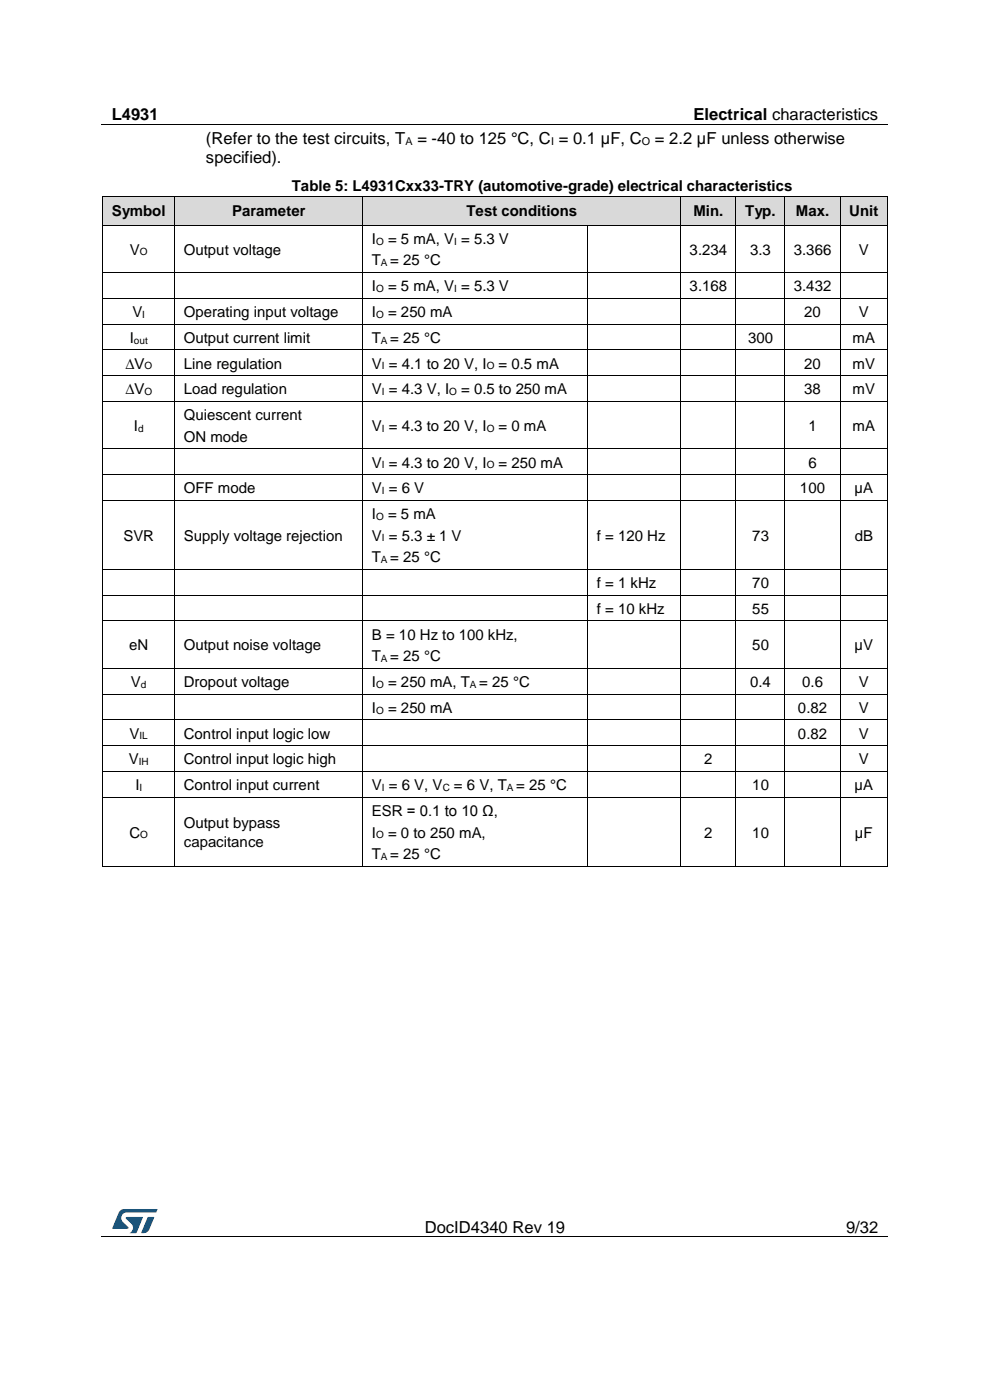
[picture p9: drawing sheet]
<svg xmlns="http://www.w3.org/2000/svg" width="210mm" height="297mm" viewBox="0 0 210 297" stroke-linecap="round" stroke-linejoin="round" font-family="sans-serif">
<path d="M21.5 26.5h166.8M21.5 262.4h166.8" fill="none" stroke="#000" stroke-width=".21"/>
<g fill="#000">
<path d="M104.6 26.4h.2v.1h-.2z" fill-rule="evenodd"/>
<path d="M61.6 262.3h.1v.2h-.1z" fill-rule="evenodd"/>
<path d="M148 262.3h.2v.2h-.2z" fill-rule="evenodd"/>
</g>
<g fill="#005288">
<path d="M25.4 256.9l.6-.4h.4l7 .1-.3 .6h-6.2a1.26 1.26 0 0 0-1.2 1.1 1.26 1.26 0 0 0 .8 1.4l.7 .6v.3l-3.4 .1z"/>
<path d="M31.4 258.2l1.3 .1-1 2.5a1.32 1.32 0 0 1-1.7 .7z"/>
<path d="M26.7 258.2l3.6 .1-1.4 3.3h-1.4a1.35 1.35 0 0 0 .7-1.2 1.35 1.35 0 0 0-.8-1.2l-.7-.6z"/>
</g>
<g fill="#d9d9d9">
<path d="M21.9 41.7h15.2v6h-15.2z" fill-rule="evenodd"/>
<path d="M23.7 41.7h11.5v6h-11.5z" fill-rule="evenodd"/>
<path d="M37.1 41.7h39.8v6h-39.8z" fill-rule="evenodd"/>
<path d="M39 41.7h36.1v6h-36.1z" fill-rule="evenodd"/>
<path d="M77 41.7h67.3v6h-67.3z" fill-rule="evenodd"/>
<path d="M78.9 41.7h63.6v6h-63.6z" fill-rule="evenodd"/>
<path d="M144.4 41.7h11.7v6h-11.7z" fill-rule="evenodd"/>
<path d="M146.3 41.7h8v6h-8z" fill-rule="evenodd"/>
<path d="M156.2 41.7h10.3v6h-10.3z" fill-rule="evenodd"/>
<path d="M158.1 41.7h6.5v6h-6.5z" fill-rule="evenodd"/>
<path d="M166.5 41.7h11.8v6h-11.8z" fill-rule="evenodd"/>
<path d="M168.4 41.7h8v6h-8z" fill-rule="evenodd"/>
<path d="M178.3 41.7h9.9v6h-9.9z" fill-rule="evenodd"/>
<path d="M180.2 41.7h6.2v6h-6.2z" fill-rule="evenodd"/>
</g>
<g fill="#000">
<path d="M21.7 47.7h.2v.1h-.2z" fill-rule="evenodd"/>
<path d="M21.7 47.7h.2v.1h-.2z" fill-rule="evenodd"/>
<path d="M21.7 57.7h.2v.2h-.2z" fill-rule="evenodd"/>
<path d="M21.7 41.6l.1 .1z" fill-rule="evenodd"/>
<path d="M21.7 41.6l.1 .1z" fill-rule="evenodd"/>
<path d="M21.9 47.7h.1v.1h-.1z" fill-rule="evenodd"/>
<path d="M37 47.7h.2v.1h-.2z" fill-rule="evenodd"/>
<path d="M37 57.7h.2v.2h-.2z" fill-rule="evenodd"/>
<path d="M37 41.6l.1 .1z" fill-rule="evenodd"/>
<path d="M37.2 47.7h.1v.1h-.1z" fill-rule="evenodd"/>
<path d="M76.9 47.7h.1v.1h-.1z" fill-rule="evenodd"/>
<path d="M76.9 57.7h.1v.2h-.1z" fill-rule="evenodd"/>
<path d="M76.9 41.6l.1 .1z" fill-rule="evenodd"/>
<path d="M77 47.7h.2v.1h-.2z" fill-rule="evenodd"/>
<path d="M124.6 47.7h.2v.1h-.2z" fill-rule="evenodd"/>
<path d="M124.6 57.7h.2v.2h-.2z" fill-rule="evenodd"/>
<path d="M144.3 47.7h.2v.1h-.2z" fill-rule="evenodd"/>
<path d="M144.3 57.7h.2v.2h-.2z" fill-rule="evenodd"/>
<path d="M144.3 41.6l.1 .1z" fill-rule="evenodd"/>
<path d="M144.5 47.7h.1v.1h-.1z" fill-rule="evenodd"/>
<path d="M156 47.7h.2v.1h-.2z" fill-rule="evenodd"/>
<path d="M156 57.7h.2v.2h-.2z" fill-rule="evenodd"/>
<path d="M156.1 41.6l.1 .1z" fill-rule="evenodd"/>
<path d="M156.2 47.7h.2v.1h-.2z" fill-rule="evenodd"/>
<path d="M166.4 47.7h.2v.1h-.2z" fill-rule="evenodd"/>
<path d="M166.4 57.7h.2v.2h-.2z" fill-rule="evenodd"/>
<path d="M166.4 41.6l.1 .1z" fill-rule="evenodd"/>
<path d="M166.6 47.7h.1v.1h-.1z" fill-rule="evenodd"/>
<path d="M178.2 47.7h.2v.1h-.2z" fill-rule="evenodd"/>
<path d="M178.2 57.7h.2v.2h-.2z" fill-rule="evenodd"/>
<path d="M178.2 41.6l.1 .1z" fill-rule="evenodd"/>
<path d="M178.4 47.7h.1v.1h-.1z" fill-rule="evenodd"/>
<path d="M188.2 47.7h.1v.1h-.1z" fill-rule="evenodd"/>
<path d="M188.2 47.7h.1v.1h-.1z" fill-rule="evenodd"/>
<path d="M188.2 57.7h.1v.2h-.1z" fill-rule="evenodd"/>
<path d="M188.2 41.6l.1 .1z" fill-rule="evenodd"/>
<path d="M188.2 41.6l.1 .1z" fill-rule="evenodd"/>
<path d="M21.7 63.2h.2v.1h-.2z" fill-rule="evenodd"/>
<path d="M21.7 68.7h.2v.1h-.2z" fill-rule="evenodd"/>
<path d="M21.7 74.1h.2v.2h-.2z" fill-rule="evenodd"/>
<path d="M21.7 79.6h.2v.2h-.2z" fill-rule="evenodd"/>
<path d="M37 63.2h.2v.1h-.2z" fill-rule="evenodd"/>
<path d="M37 68.7h.2v.1h-.2z" fill-rule="evenodd"/>
<path d="M37 74.1h.2v.2h-.2z" fill-rule="evenodd"/>
<path d="M37 79.6h.2v.2h-.2z" fill-rule="evenodd"/>
<path d="M76.9 63.2h.1v.1h-.1z" fill-rule="evenodd"/>
<path d="M76.9 68.7h.1v.1h-.1z" fill-rule="evenodd"/>
<path d="M76.9 74.1h.1v.2h-.1z" fill-rule="evenodd"/>
<path d="M76.9 79.6h.1v.2h-.1z" fill-rule="evenodd"/>
<path d="M124.6 63.2h.2v.1h-.2z" fill-rule="evenodd"/>
<path d="M124.6 68.7h.2v.1h-.2z" fill-rule="evenodd"/>
<path d="M124.6 74.1h.2v.2h-.2z" fill-rule="evenodd"/>
<path d="M124.6 79.6h.2v.2h-.2z" fill-rule="evenodd"/>
<path d="M144.3 63.2h.2v.1h-.2z" fill-rule="evenodd"/>
<path d="M144.3 68.7h.2v.1h-.2z" fill-rule="evenodd"/>
<path d="M144.3 74.1h.2v.2h-.2z" fill-rule="evenodd"/>
<path d="M144.3 79.6h.2v.2h-.2z" fill-rule="evenodd"/>
<path d="M156 63.2h.2v.1h-.2z" fill-rule="evenodd"/>
<path d="M156 68.7h.2v.1h-.2z" fill-rule="evenodd"/>
<path d="M156 74.1h.2v.2h-.2z" fill-rule="evenodd"/>
<path d="M156 79.6h.2v.2h-.2z" fill-rule="evenodd"/>
<path d="M166.4 63.2h.2v.1h-.2z" fill-rule="evenodd"/>
<path d="M166.4 68.7h.2v.1h-.2z" fill-rule="evenodd"/>
<path d="M166.4 74.1h.2v.2h-.2z" fill-rule="evenodd"/>
<path d="M166.4 79.6h.2v.2h-.2z" fill-rule="evenodd"/>
<path d="M178.2 63.2h.2v.1h-.2z" fill-rule="evenodd"/>
<path d="M178.2 68.7h.2v.1h-.2z" fill-rule="evenodd"/>
<path d="M178.2 74.1h.2v.2h-.2z" fill-rule="evenodd"/>
<path d="M178.2 79.6h.2v.2h-.2z" fill-rule="evenodd"/>
<path d="M188.2 63.2h.1v.1h-.1z" fill-rule="evenodd"/>
<path d="M188.2 68.7h.1v.1h-.1z" fill-rule="evenodd"/>
<path d="M188.2 74.1h.1v.2h-.1z" fill-rule="evenodd"/>
<path d="M188.2 79.6h.1v.2h-.1z" fill-rule="evenodd"/>
<path d="M21.7 85.1h.2v.1h-.2z" fill-rule="evenodd"/>
<path d="M21.7 95.1h.2v.2h-.2z" fill-rule="evenodd"/>
<path d="M37 85.1h.2v.1h-.2z" fill-rule="evenodd"/>
<path d="M37 95.1h.2v.2h-.2z" fill-rule="evenodd"/>
<path d="M76.9 85.1h.1v.1h-.1z" fill-rule="evenodd"/>
<path d="M76.9 95.1h.1v.2h-.1z" fill-rule="evenodd"/>
<path d="M124.6 85.1h.2v.1h-.2z" fill-rule="evenodd"/>
<path d="M124.6 95.1h.2v.2h-.2z" fill-rule="evenodd"/>
<path d="M144.3 85.1h.2v.1h-.2z" fill-rule="evenodd"/>
<path d="M144.3 95.1h.2v.2h-.2z" fill-rule="evenodd"/>
<path d="M156 85.1h.2v.1h-.2z" fill-rule="evenodd"/>
<path d="M156 95.1h.2v.2h-.2z" fill-rule="evenodd"/>
<path d="M166.4 85.1h.2v.1h-.2z" fill-rule="evenodd"/>
<path d="M166.4 95.1h.2v.2h-.2z" fill-rule="evenodd"/>
<path d="M178.2 85.1h.2v.1h-.2z" fill-rule="evenodd"/>
<path d="M178.2 95.1h.2v.2h-.2z" fill-rule="evenodd"/>
<path d="M188.2 85.1h.1v.1h-.1z" fill-rule="evenodd"/>
<path d="M188.2 95.1h.1v.2h-.1z" fill-rule="evenodd"/>
<path d="M21.7 100.6h.2v.2h-.2z" fill-rule="evenodd"/>
<path d="M21.7 106.1h.2v.1h-.2z" fill-rule="evenodd"/>
<path d="M37 100.6h.2v.2h-.2z" fill-rule="evenodd"/>
<path d="M37 106.1h.2v.1h-.2z" fill-rule="evenodd"/>
<path d="M76.9 100.6h.1v.2h-.1z" fill-rule="evenodd"/>
<path d="M76.9 106.1h.1v.1h-.1z" fill-rule="evenodd"/>
<path d="M124.6 100.6h.2v.2h-.2z" fill-rule="evenodd"/>
<path d="M124.6 106.1h.2v.1h-.2z" fill-rule="evenodd"/>
<path d="M144.3 100.6h.2v.2h-.2z" fill-rule="evenodd"/>
<path d="M144.3 106.1h.2v.1h-.2z" fill-rule="evenodd"/>
<path d="M156 100.6h.2v.2h-.2z" fill-rule="evenodd"/>
<path d="M156 106.1h.2v.1h-.2z" fill-rule="evenodd"/>
<path d="M166.4 100.6h.2v.2h-.2z" fill-rule="evenodd"/>
<path d="M166.4 106.1h.2v.1h-.2z" fill-rule="evenodd"/>
<path d="M178.2 100.6h.2v.2h-.2z" fill-rule="evenodd"/>
<path d="M178.2 106.1h.2v.1h-.2z" fill-rule="evenodd"/>
<path d="M188.2 100.6h.1v.2h-.1z" fill-rule="evenodd"/>
<path d="M188.2 106.1h.1v.1h-.1z" fill-rule="evenodd"/>
<path d="M21.7 120.7h.2v.2h-.2z" fill-rule="evenodd"/>
<path d="M21.7 126.2h.2v.1h-.2z" fill-rule="evenodd"/>
<path d="M21.7 131.6h.2v.2h-.2z" fill-rule="evenodd"/>
<path d="M37 120.7h.2v.2h-.2z" fill-rule="evenodd"/>
<path d="M37 126.2h.2v.1h-.2z" fill-rule="evenodd"/>
<path d="M37 131.6h.2v.2h-.2z" fill-rule="evenodd"/>
<path d="M76.9 120.7h.1v.2h-.1z" fill-rule="evenodd"/>
<path d="M76.9 126.2h.1v.1h-.1z" fill-rule="evenodd"/>
<path d="M76.9 131.6h.1v.2h-.1z" fill-rule="evenodd"/>
<path d="M124.6 120.7h.2v.2h-.2z" fill-rule="evenodd"/>
<path d="M124.6 126.2h.2v.1h-.2z" fill-rule="evenodd"/>
<path d="M124.6 131.6h.2v.2h-.2z" fill-rule="evenodd"/>
<path d="M144.3 120.7h.2v.2h-.2z" fill-rule="evenodd"/>
<path d="M144.3 126.2h.2v.1h-.2z" fill-rule="evenodd"/>
<path d="M144.3 131.6h.2v.2h-.2z" fill-rule="evenodd"/>
<path d="M156 120.7h.2v.2h-.2z" fill-rule="evenodd"/>
<path d="M156 126.2h.2v.1h-.2z" fill-rule="evenodd"/>
<path d="M156 131.6h.2v.2h-.2z" fill-rule="evenodd"/>
<path d="M166.4 120.7h.2v.2h-.2z" fill-rule="evenodd"/>
<path d="M166.4 126.2h.2v.1h-.2z" fill-rule="evenodd"/>
<path d="M166.4 131.6h.2v.2h-.2z" fill-rule="evenodd"/>
<path d="M178.2 120.7h.2v.2h-.2z" fill-rule="evenodd"/>
<path d="M178.2 126.2h.2v.1h-.2z" fill-rule="evenodd"/>
<path d="M178.2 131.6h.2v.2h-.2z" fill-rule="evenodd"/>
<path d="M188.2 120.7h.1v.2h-.1z" fill-rule="evenodd"/>
<path d="M188.2 126.2h.1v.1h-.1z" fill-rule="evenodd"/>
<path d="M188.2 131.6h.1v.2h-.1z" fill-rule="evenodd"/>
<path d="M21.7 141.7h.2v.2h-.2z" fill-rule="evenodd"/>
<path d="M21.7 147.2h.2v.1h-.2z" fill-rule="evenodd"/>
<path d="M21.7 152.6h.2v.2h-.2z" fill-rule="evenodd"/>
<path d="M21.7 158.1h.2v.2h-.2z" fill-rule="evenodd"/>
<path d="M37 141.7h.2v.2h-.2z" fill-rule="evenodd"/>
<path d="M37 147.2h.2v.1h-.2z" fill-rule="evenodd"/>
<path d="M37 152.6h.2v.2h-.2z" fill-rule="evenodd"/>
<path d="M37 158.1h.2v.2h-.2z" fill-rule="evenodd"/>
<path d="M76.9 141.7h.1v.2h-.1z" fill-rule="evenodd"/>
<path d="M76.9 147.2h.1v.1h-.1z" fill-rule="evenodd"/>
<path d="M76.9 152.6h.1v.2h-.1z" fill-rule="evenodd"/>
<path d="M76.9 158.1h.1v.2h-.1z" fill-rule="evenodd"/>
<path d="M124.6 141.7h.2v.2h-.2z" fill-rule="evenodd"/>
<path d="M124.6 147.2h.2v.1h-.2z" fill-rule="evenodd"/>
<path d="M124.6 152.6h.2v.2h-.2z" fill-rule="evenodd"/>
<path d="M124.6 158.1h.2v.2h-.2z" fill-rule="evenodd"/>
<path d="M144.3 141.7h.2v.2h-.2z" fill-rule="evenodd"/>
<path d="M144.3 147.2h.2v.1h-.2z" fill-rule="evenodd"/>
<path d="M144.3 152.6h.2v.2h-.2z" fill-rule="evenodd"/>
<path d="M144.3 158.1h.2v.2h-.2z" fill-rule="evenodd"/>
<path d="M156 141.7h.2v.2h-.2z" fill-rule="evenodd"/>
<path d="M156 147.2h.2v.1h-.2z" fill-rule="evenodd"/>
<path d="M156 152.6h.2v.2h-.2z" fill-rule="evenodd"/>
<path d="M156 158.1h.2v.2h-.2z" fill-rule="evenodd"/>
<path d="M166.4 141.7h.2v.2h-.2z" fill-rule="evenodd"/>
<path d="M166.4 147.2h.2v.1h-.2z" fill-rule="evenodd"/>
<path d="M166.4 152.6h.2v.2h-.2z" fill-rule="evenodd"/>
<path d="M166.4 158.1h.2v.2h-.2z" fill-rule="evenodd"/>
<path d="M178.2 141.7h.2v.2h-.2z" fill-rule="evenodd"/>
<path d="M178.2 147.2h.2v.1h-.2z" fill-rule="evenodd"/>
<path d="M178.2 152.6h.2v.2h-.2z" fill-rule="evenodd"/>
<path d="M178.2 158.1h.2v.2h-.2z" fill-rule="evenodd"/>
<path d="M188.2 141.7h.1v.2h-.1z" fill-rule="evenodd"/>
<path d="M188.2 147.2h.1v.1h-.1z" fill-rule="evenodd"/>
<path d="M188.2 152.6h.1v.2h-.1z" fill-rule="evenodd"/>
<path d="M188.2 158.1h.1v.2h-.1z" fill-rule="evenodd"/>
<path d="M21.7 163.6h.2v.1h-.2z" fill-rule="evenodd"/>
<path d="M21.7 169h.2v.2h-.2z" fill-rule="evenodd"/>
<path d="M37 163.6h.2v.1h-.2z" fill-rule="evenodd"/>
<path d="M37 169h.2v.2h-.2z" fill-rule="evenodd"/>
<path d="M76.9 163.6h.1v.1h-.1z" fill-rule="evenodd"/>
<path d="M76.9 169h.1v.2h-.1z" fill-rule="evenodd"/>
<path d="M124.6 163.6h.2v.1h-.2z" fill-rule="evenodd"/>
<path d="M124.6 169h.2v.2h-.2z" fill-rule="evenodd"/>
<path d="M144.3 163.6h.2v.1h-.2z" fill-rule="evenodd"/>
<path d="M144.3 169h.2v.2h-.2z" fill-rule="evenodd"/>
<path d="M156 163.6h.2v.1h-.2z" fill-rule="evenodd"/>
<path d="M156 169h.2v.2h-.2z" fill-rule="evenodd"/>
<path d="M166.4 163.6h.2v.1h-.2z" fill-rule="evenodd"/>
<path d="M166.4 169h.2v.2h-.2z" fill-rule="evenodd"/>
<path d="M178.2 163.6h.2v.1h-.2z" fill-rule="evenodd"/>
<path d="M178.2 169h.2v.2h-.2z" fill-rule="evenodd"/>
<path d="M188.2 163.6h.1v.1h-.1z" fill-rule="evenodd"/>
<path d="M188.2 169h.1v.2h-.1z" fill-rule="evenodd"/>
<path d="M21.7 183.7h.2v.1h-.2z" fill-rule="evenodd"/>
<path d="M21.7 183.7h.2v.1h-.2z" fill-rule="evenodd"/>
<path d="M37 183.7h.2v.1h-.2z" fill-rule="evenodd"/>
<path d="M76.9 183.7h.1v.1h-.1z" fill-rule="evenodd"/>
<path d="M124.6 183.7h.2v.1h-.2z" fill-rule="evenodd"/>
<path d="M144.3 183.7h.2v.1h-.2z" fill-rule="evenodd"/>
<path d="M156 183.7h.2v.1h-.2z" fill-rule="evenodd"/>
<path d="M166.4 183.7h.2v.1h-.2z" fill-rule="evenodd"/>
<path d="M178.2 183.7h.2v.1h-.2z" fill-rule="evenodd"/>
<path d="M188.2 183.7h.1v.1h-.1z" fill-rule="evenodd"/>
<path d="M188.2 183.7h.1v.1h-.1z" fill-rule="evenodd"/>
</g>
<g fill="none" stroke="#000" stroke-width=".21">
<path d="M21.8 41.7v6M21.8 47.8v9.9M21.8 57.9v5.3M21.8 41.6h15.3M21.9 57.8h15.1M22 47.8h15M37.1 41.7v6M37.1 47.8v9.9M37.1 57.9v5.3M37.1 41.6h39.8M37.2 57.8h39.6M37.3 47.8h39.5"/>
<path d="M76.9 41.7v6M76.9 47.8v9.9M76.9 57.9v5.3M77 41.6h67.3M77 57.8h47.6M77.2 47.8h47.4M124.7 47.8v9.9M124.7 57.9v5.3M124.8 47.8h19.5M124.8 57.8h19.5M144.4 41.7v6M144.4 47.8v9.9"/>
<path d="M144.4 57.9v5.3M144.4 41.6h11.7M144.5 57.8h11.5M144.6 47.8h11.4M156.1 47.8v9.9M156.1 57.9v5.3M156.1 41.7v6M156.2 41.6h10.2M156.2 57.8h10.2M156.4 47.8h10M166.5 41.7v6M166.5 47.8v9.9"/>
<path d="M166.5 57.9v5.3M166.5 41.6h11.7M166.6 57.8h11.6M166.7 47.8h11.5M178.3 47.8v9.9M178.3 57.9v5.3M178.3 41.7v6M178.3 41.6h9.9M178.4 57.8h9.8M178.5 47.8h9.7M188.3 41.7v6M188.3 47.8v9.9"/>
<path d="M188.3 57.9v5.3M21.8 63.3v5.4M21.8 68.8v5.3M21.8 74.3v5.3M21.8 79.8v5.3M21.9 63.3h15.1M21.9 68.8h15.1M21.9 74.2h15.1M21.9 79.7h15.1M37.1 63.3v5.4M37.1 68.8v5.3M37.1 74.3v5.3"/>
<path d="M37.1 79.8v5.3M37.2 63.3h39.6M37.2 68.8h39.6M37.2 74.2h39.6M37.2 79.7h39.6M76.9 63.3v5.4M76.9 68.8v5.3M76.9 74.3v5.3M76.9 79.8v5.3M77 63.3h47.6M77 68.8h47.6M77 74.2h47.6"/>
<path d="M77 79.7h47.6M124.7 63.3v5.4M124.7 68.8v5.3M124.7 74.3v5.3M124.7 79.8v5.3M124.8 63.3h19.5M124.8 68.8h19.5M124.8 74.2h19.5M124.8 79.7h19.5M144.4 63.3v5.4M144.4 68.8v5.3M144.4 74.3v5.3"/>
<path d="M144.4 79.8v5.3M144.5 63.3h11.5M144.5 68.8h11.5M144.5 74.2h11.5M144.5 79.7h11.5M156.1 63.3v5.4M156.1 68.8v5.3M156.1 74.3v5.3M156.1 79.8v5.3M156.2 63.3h10.2M156.2 68.8h10.2M156.2 74.2h10.2"/>
<path d="M156.2 79.7h10.2M166.5 63.3v5.4M166.5 68.8v5.3M166.5 74.3v5.3M166.5 79.8v5.3M166.6 63.3h11.6M166.6 68.8h11.6M166.6 74.2h11.6M166.6 79.7h11.6M178.3 63.3v5.4M178.3 68.8v5.3M178.3 74.3v5.3"/>
<path d="M178.3 79.8v5.3M178.4 63.3h9.8M178.4 68.8h9.8M178.4 74.2h9.8M178.4 79.7h9.8M188.3 63.3v5.4M188.3 68.8v5.3M188.3 74.3v5.3M188.3 79.8v5.3M21.8 85.2v9.9M21.8 95.3v5.3M21.9 85.1h15.1"/>
<path d="M21.9 95.2h15.1M37.1 85.2v9.9M37.1 95.3v5.3M37.2 85.1h39.6M37.2 95.2h39.6M76.9 85.2v9.9M76.9 95.3v5.3M77 85.1h47.6M77 95.2h47.6M124.7 85.2v9.9M124.7 95.3v5.3M124.8 85.1h19.5"/>
<path d="M124.8 95.2h19.5M144.4 85.2v9.9M144.4 95.3v5.3M144.5 85.1h11.5M144.5 95.2h11.5M156.1 85.2v9.9M156.1 95.3v5.3M156.2 85.1h10.2M156.2 95.2h10.2M166.5 85.2v9.9M166.5 95.3v5.3M166.6 85.1h11.6"/>
<path d="M166.6 95.2h11.6M178.3 85.2v9.9M178.3 95.3v5.3M178.4 85.1h9.8M178.4 95.2h9.8M188.3 85.2v9.9M188.3 95.3v5.3M21.8 100.8v5.3M21.8 106.2v14.5M21.9 100.7h15.1M21.9 106.1h15.1M37.1 100.8v5.3"/>
<path d="M37.1 106.2v14.5M37.2 100.7h39.6M37.2 106.1h39.6M76.9 100.8v5.3M76.9 106.2v14.5M77 100.7h47.6M77 106.1h47.6M124.7 100.8v5.3M124.7 106.2v14.5M124.8 100.7h19.5M124.8 106.1h19.5M144.4 100.8v5.3"/>
<path d="M144.4 106.2v14.5M144.5 100.7h11.5M144.5 106.1h11.5M156.1 100.8v5.3M156.1 106.2v14.5M156.2 100.7h10.2M156.2 106.1h10.2M166.5 100.8v5.3M166.5 106.2v14.5M166.6 100.7h11.6M166.6 106.1h11.6M178.3 100.8v5.3"/>
<path d="M178.3 106.2v14.5M178.4 100.7h9.8M178.4 106.1h9.8M188.3 100.8v5.3M188.3 106.2v14.5M21.8 120.9v5.3M21.8 126.3v5.3M21.8 131.8v9.9M21.9 120.8h15.1M21.9 126.3h15.1M21.9 131.7h15.1M37.1 120.9v5.3"/>
<path d="M37.1 126.3v5.3M37.1 131.8v9.9M37.2 120.8h39.6M37.2 126.3h39.6M37.2 131.7h39.6M76.9 120.9v5.3M76.9 126.3v5.3M76.9 131.8v9.9M77 120.8h47.6M77 126.3h47.6M77 131.7h47.6M124.7 120.9v5.3"/>
<path d="M124.7 126.3v5.3M124.7 131.8v9.9M124.8 120.8h19.5M124.8 126.3h19.5M124.8 131.7h19.5M144.4 120.9v5.3M144.4 126.3v5.3M144.4 131.8v9.9M144.5 120.8h11.5M144.5 126.3h11.5M144.5 131.7h11.5M156.1 120.9v5.3"/>
<path d="M156.1 126.3v5.3M156.1 131.8v9.9M156.2 120.8h10.2M156.2 126.3h10.2M156.2 131.7h10.2M166.5 120.9v5.3M166.5 126.3v5.3M166.5 131.8v9.9M166.6 120.8h11.6M166.6 126.3h11.6M166.6 131.7h11.6M178.3 120.9v5.3"/>
<path d="M178.3 126.3v5.3M178.3 131.8v9.9M178.4 120.8h9.8M178.4 126.3h9.8M178.4 131.7h9.8M188.3 120.9v5.3M188.3 126.3v5.3M188.3 131.8v9.9M21.8 141.9v5.3M21.8 147.3v5.3M21.8 152.8v5.3M21.8 158.3v5.3"/>
<path d="M21.9 141.8h15.1M21.9 147.3h15.1M21.9 152.7h15.1M21.9 158.2h15.1M37.1 141.9v5.3M37.1 147.3v5.3M37.1 152.8v5.3M37.1 158.3v5.3M37.2 141.8h39.6M37.2 147.3h39.6M37.2 152.7h39.6M37.2 158.2h39.6"/>
<path d="M76.9 141.9v5.3M76.9 147.3v5.3M76.9 152.8v5.3M76.9 158.3v5.3M77 141.8h47.6M77 147.3h47.6M77 152.7h47.6M77 158.2h47.6M124.7 141.9v5.3M124.7 147.3v5.3M124.7 152.8v5.3M124.7 158.3v5.3"/>
<path d="M124.8 141.8h19.5M124.8 147.3h19.5M124.8 152.7h19.5M124.8 158.2h19.5M144.4 141.9v5.3M144.4 147.3v5.3M144.4 152.8v5.3M144.4 158.3v5.3M144.5 141.8h11.5M144.5 147.3h11.5M144.5 152.7h11.5M144.5 158.2h11.5"/>
<path d="M156.1 141.9v5.3M156.1 147.3v5.3M156.1 152.8v5.3M156.1 158.3v5.3M156.2 141.8h10.2M156.2 147.3h10.2M156.2 152.7h10.2M156.2 158.2h10.2M166.5 141.9v5.3M166.5 147.3v5.3M166.5 152.8v5.3M166.5 158.3v5.3"/>
<path d="M166.6 141.8h11.6M166.6 147.3h11.6M166.6 152.7h11.6M166.6 158.2h11.6M178.3 141.9v5.3M178.3 147.3v5.3M178.3 152.8v5.3M178.3 158.3v5.3M178.4 141.8h9.8M178.4 147.3h9.8M178.4 152.7h9.8M178.4 158.2h9.8"/>
<path d="M188.3 141.9v5.3M188.3 147.3v5.3M188.3 152.8v5.3M188.3 158.3v5.3M21.8 163.7v5.3M21.8 169.2v14.5M21.9 163.6h15.1M21.9 169.1h15.1M37.1 163.7v5.3M37.1 169.2v14.5M37.2 163.6h39.6M37.2 169.1h39.6"/>
<path d="M76.9 163.7v5.3M76.9 169.2v14.5M77 163.6h47.6M77 169.1h47.6M124.7 163.7v5.3M124.7 169.2v14.5M124.8 163.6h19.5M124.8 169.1h19.5M144.4 163.7v5.3M144.4 169.2v14.5M144.5 163.6h11.5M144.5 169.1h11.5"/>
<path d="M156.1 163.7v5.3M156.1 169.2v14.5M156.2 163.6h10.2M156.2 169.1h10.2M166.5 163.7v5.3M166.5 169.2v14.5M166.6 163.6h11.6M166.6 169.1h11.6M178.3 163.7v5.3M178.3 169.2v14.5M178.4 163.6h9.8M178.4 169.1h9.8"/>
<path d="M188.3 163.7v5.3M188.3 169.2v14.5M21.9 183.8h15.1M37.2 183.8h39.6M77 183.8h47.6M124.8 183.8h19.5M144.5 183.8h11.5M156.2 183.8h10.2M166.6 183.8h11.6M178.4 183.8h9.8"/>
</g>
<g font-size="3.5">
<text x="23.7" y="25.5">L4931</text>
<text x="147.1" y="25.5">Electrical characteristics</text>
<text x="43.7" y="30.6">(Refer to the test circuits, T</text>
<text x="43.7" y="34.7">specified).</text>
<text x="88.5" y="30.6">= -40 to 125 °C, C = 0.1 µF, C</text>
<text x="138.9" y="30.6">= 2.2 µF unless otherwise</text>
<text x="90.1" y="261.5">DocID4340 Rev 19</text>
<text x="179.5" y="261.5">9/32</text>
</g>
<g font-size="3.2">
<text x="61.9" y="40.4">Table 5: L4931Cxx33-TRY (automotive-grade) electrical characteristics</text>
<text x="23.7" y="45.8">Symbol</text>
<text x="49.2" y="45.8">Parameter</text>
<text x="99" y="45.8">Test conditions</text>
<text x="147.1" y="45.8">Min.</text>
<text x="158.1" y="45.8">Typ.</text>
<text x="168.9" y="45.8">Max.</text>
<text x="180.2" y="45.8">Unit</text>
<text x="78.9" y="51.7">I</text>
<text x="82.3" y="51.7">= 5 mA, V = 5.3 V</text>
<text x="27.6" y="54">V</text>
<text x="39" y="54">Output voltage</text>
<text x="78.9" y="56.3">T = 25 °C</text>
<text x="146.3" y="54">3.234</text>
<text x="159.1" y="54">3.3</text>
<text x="168.4" y="54">3.366</text>
<text x="182.2" y="54">V</text>
<text x="78.9" y="61.8">I</text>
<text x="82.3" y="61.8">= 5 mA, V = 5.3 V</text>
<text x="146.3" y="61.8">3.168</text>
<text x="168.4" y="61.8">3.432</text>
<text x="28.1" y="67.3">V</text>
<text x="39" y="67.3">Operating input voltage</text>
<text x="78.9" y="67.3">I</text>
<text x="82.3" y="67.3">= 250 mA</text>
<text x="170.6" y="67.3">20</text>
<text x="182.2" y="67.3">V</text>
<text x="27.5" y="72.7">I</text>
<text x="39" y="72.7">Output current limit</text>
<text x="78.9" y="72.7">T = 25 °C</text>
<text x="158.7" y="72.7">300</text>
<text x="180.8" y="72.7">mA</text>
<text x="26.6" y="78.2">∆V</text>
<text x="26.6" y="83.7">∆V</text>
<text x="39" y="78.2">Line regulation</text>
<text x="39" y="83.7">Load regulation</text>
<text x="78.9" y="78.2">V = 4.1 to 20 V, I</text>
<text x="78.9" y="83.7">V = 4.3 V, I</text>
<text x="97.9" y="83.7">= 0.5 to 250 mA</text>
<text x="105.8" y="78.2">= 0.5 mA</text>
<text x="170.6" y="78.2">20</text>
<text x="170.6" y="83.7">38</text>
<text x="180.8" y="78.2">mV</text>
<text x="180.8" y="83.7">mV</text>
<text x="39" y="89.1">Quiescent current</text>
<text x="28.4" y="91.4">I</text>
<text x="39" y="93.7">ON mode</text>
<text x="78.9" y="91.4">V = 4.3 to 20 V, I</text>
<text x="105.8" y="91.4">= 0 mA</text>
<text x="171.5" y="91.4">1</text>
<text x="180.8" y="91.4">mA</text>
<text x="78.9" y="99.2">V = 4.3 to 20 V, I</text>
<text x="105.8" y="99.2">= 250 mA</text>
<text x="171.5" y="99.2">6</text>
<text x="39" y="104.7">OFF mode</text>
<text x="78.9" y="104.7">V = 6 V</text>
<text x="169.7" y="104.7">100</text>
<text x="181.3" y="104.7">µA</text>
<text x="78.9" y="110.1">I</text>
<text x="82.3" y="110.1">= 5 mA</text>
<text x="26.2" y="114.7">SVR</text>
<text x="39" y="114.7">Supply voltage rejection</text>
<text x="78.9" y="114.7">V = 5.3 ± 1 V</text>
<text x="78.9" y="119.3">T = 25 °C</text>
<text x="126.6" y="114.7">f = 120 Hz</text>
<text x="159.6" y="114.7">73</text>
<text x="181.3" y="114.7">dB</text>
<text x="126.6" y="124.8">f = 1 kHz</text>
<text x="159.6" y="124.8">70</text>
<text x="126.6" y="130.2">f = 10 kHz</text>
<text x="159.6" y="130.2">55</text>
<text x="27.4" y="138">eN</text>
<text x="39" y="138">Output noise voltage</text>
<text x="78.9" y="135.7">B = 10 Hz to 100 kHz,</text>
<text x="159.6" y="138">50</text>
<text x="181.3" y="138">µV</text>
<text x="78.9" y="140.3">T = 25 °C</text>
<text x="27.8" y="145.8">V</text>
<text x="39" y="145.8">Dropout voltage</text>
<text x="78.9" y="145.8">I</text>
<text x="82.3" y="145.8">= 250 mA, T = 25 °C</text>
<text x="159.1" y="145.8">0.4</text>
<text x="170.2" y="145.8">0.6</text>
<text x="182.2" y="145.8">V</text>
<text x="78.9" y="151.2">I</text>
<text x="82.3" y="151.2">= 250 mA</text>
<text x="169.3" y="151.2">0.82</text>
<text x="182.2" y="151.2">V</text>
<text x="27.5" y="156.7">V</text>
<text x="39" y="156.7">Control input logic low</text>
<text x="169.3" y="156.7">0.82</text>
<text x="182.2" y="156.7">V</text>
<text x="27.3" y="162.2">V</text>
<text x="28.7" y="167.6">I</text>
<text x="39" y="162.2">Control input logic high</text>
<text x="39" y="167.6">Control input current</text>
<text x="78.9" y="167.6">V = 6 V, V</text>
<text x="96.3" y="167.6">= 6 V, T = 25 °C</text>
<text x="149.4" y="162.2">2</text>
<text x="159.6" y="167.6">10</text>
<text x="181.3" y="167.6">µA</text>
<text x="182.2" y="162.2">V</text>
<text x="78.9" y="173.1">ESR = 0.1 to 10 Ω,</text>
<text x="27.5" y="177.7">C</text>
<text x="39" y="175.8">Output bypass</text>
<text x="39" y="179.6">capacitance</text>
<text x="78.9" y="177.7">I</text>
<text x="82.3" y="177.7">= 0 to 250 mA,</text>
<text x="149.4" y="177.7">2</text>
<text x="159.6" y="177.7">10</text>
<text x="181.4" y="177.7">µF</text>
<text x="78.9" y="182.3">T = 25 °C</text>
</g>
<g font-size="2.3">
<text x="86" y="30.8">A</text>
<text x="116.9" y="30.8">I</text>
<text x="136.2" y="30.8">O</text>
</g>
<g font-size="2.1">
<text x="79.8" y="51.9">O</text>
<text x="96.4" y="51.9">I</text>
<text x="29.7" y="54.2">O</text>
<text x="80.8" y="56.5">A</text>
<text x="79.8" y="61.9">O</text>
<text x="96.4" y="61.9">I</text>
<text x="30.2" y="67.4">I</text>
<text x="79.8" y="67.4">O</text>
<text x="28.4" y="72.9">out</text>
<text x="80.8" y="72.9">A</text>
<text x="30.7" y="78.4">O</text>
<text x="30.7" y="83.8">O</text>
<text x="81" y="78.4">I</text>
<text x="81" y="83.8">I</text>
<text x="95.3" y="83.8">O</text>
<text x="103.3" y="78.4">O</text>
<text x="29.3" y="91.6">d</text>
<text x="81" y="91.6">I</text>
<text x="103.3" y="91.6">O</text>
<text x="81" y="99.4">I</text>
<text x="103.3" y="99.4">O</text>
<text x="81" y="104.8">I</text>
<text x="79.8" y="110.3">O</text>
<text x="80.8" y="119.4">A</text>
<text x="81" y="114.9">I</text>
<text x="80.8" y="140.4">A</text>
<text x="29.9" y="145.9">d</text>
<text x="79.8" y="145.9">O</text>
<text x="99.7" y="145.9">A</text>
<text x="79.8" y="151.4">O</text>
<text x="29.6" y="156.9">IL</text>
<text x="29.4" y="162.3">IH</text>
<text x="29.6" y="167.8">I</text>
<text x="81" y="167.8">I</text>
<text x="93.9" y="167.8">C</text>
<text x="107.5" y="167.8">A</text>
<text x="29.8" y="177.9">O</text>
<text x="79.8" y="177.9">O</text>
<text x="80.8" y="182.4">A</text>
</g>
</svg>
